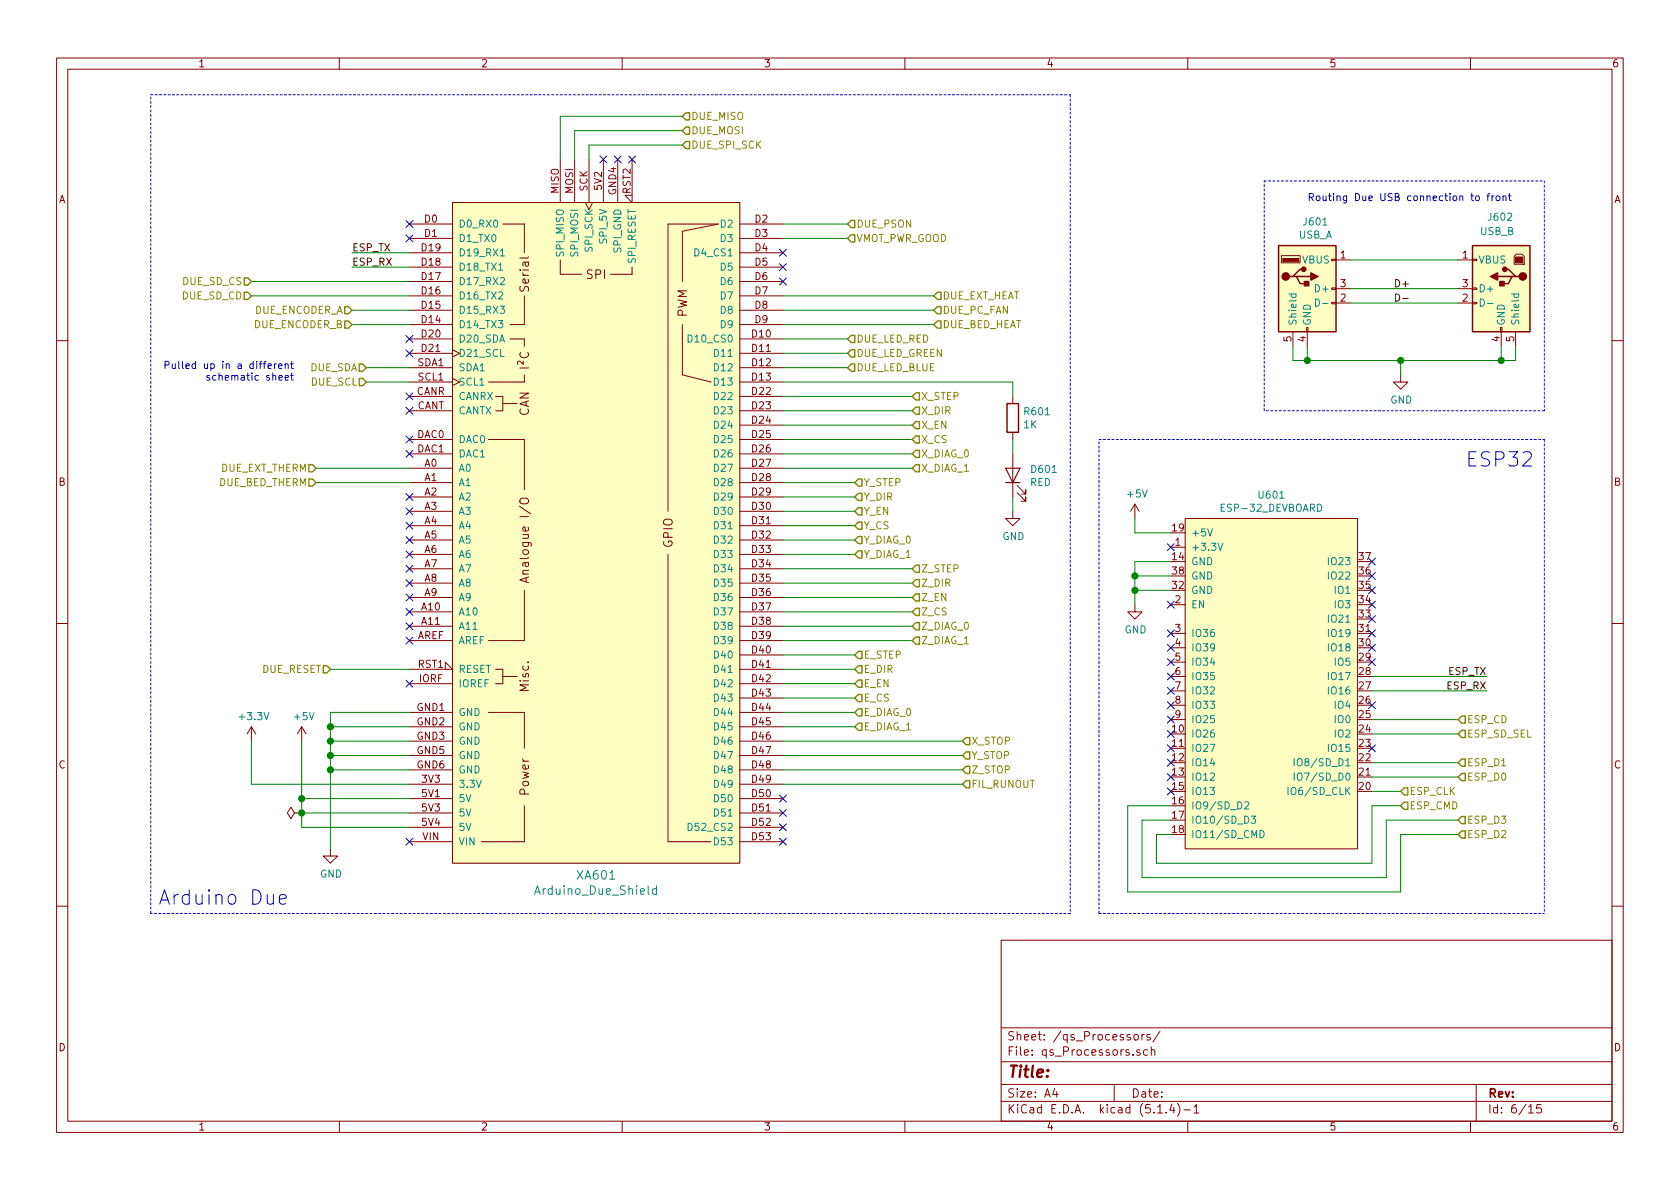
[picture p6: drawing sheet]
<svg xmlns="http://www.w3.org/2000/svg" width="297mm" height="210mm" viewBox="0 0 297 210" stroke-linecap="round" stroke-linejoin="round" font-family="sans-serif">
<g fill="none" stroke="#840000" stroke-width=".18">
<path d="M10 10.3h277v189.9h-277zM12 12.2h273v186.1h-273zM60 10.3v1.9M110 10.3v1.9M160 10.3v1.9M210 10.3v1.9M260 10.3v1.9M72.4 39.6h7.6M80 35.8h50.8v116.8h-50.8zM88.9 39.6h3.8zM92.7 39.6v5.1zM99.1 28.2v7.6"/>
<path d="M101.6 28.2v7.6M103.5 35.8l.6 1.3 .7-1.3M104.1 28.2v7.6M106.7 28.2v7.6M109.2 28.2v7.6M111.8 28.2v7.6l-1.3-1.3h1.3M118.1 39.6v50.8zM118.1 39.6h8.9l-6.4 1.3v8.9M130.8 39.6h7.6M72.4 42.2h7.6M72.4 59.9h7.6M72.4 57.4h7.6"/>
<path d="M72.4 54.9h7.6M72.4 52.3h7.6M72.4 49.8h7.6M72.4 47.2h7.6M72.4 44.7h7.6M90.2 59.9h2.5zM90.2 57.4h2.5zM92.7 59.9v1.3zM92.7 52.3v5.1zM99.1 46v2.5zM99.1 48.5h3.8zM107.9 48.5h3.9z"/>
<path d="M111.8 47.2v1.3zM120.6 57.4v8.9l5.1 1.3M130.8 42.2h7.6M130.8 59.9h7.6M130.8 57.4h7.6M130.8 54.9h7.6M130.8 52.3h7.6M130.8 49.8h7.6M130.8 47.2h7.6M130.8 44.7h7.6M226.6 45.2h3.3v1.3h-3.3zM228.6 58.7v2.5"/>
<path d="M231 57.9h.3v.8h-.3zM231.1 58.7v2.5M235.5 53.5h.7v.2h-.7zM235.5 50.9h.7v.3h-.7zM235.5 45.8h.7v.3h-.7zM236.2 46h2.6M236.2 53.6h2.6M236.2 51h2.6M257.8 46h2.5M257.8 53.6h2.5M257.8 51h2.5M260.3 53.5h.8v.2h-.8z"/>
<path d="M260.3 50.9h.8v.3h-.8zM260.3 45.8h.8v.3h-.8zM265.3 57.9h.3v.8h-.3zM265.4 58.7v2.5M268 58.7v2.5M268.1 45h1l.4 .3v1.4h-1.8v-1.4zM10 60.2h2M72.4 70.1h7.6M72.4 72.6h7.6M72.4 62.5h7.6M72.4 65h7.6M72.4 67.6h7.6"/>
<path d="M72.4 77.7h7.6M80 61.8l1.3 .7-1.3 .6M80 66.9l1.3 .7-1.3 .6M86.4 77.7h6.3zM86.4 67.6h6.3zM87.6 72.6h1.3zM87.6 70.1h1.3zM88.9 71.4h2.5zM88.9 70.1v2.5zM92.7 77.7v8.9zM92.7 66.3v1.3zM130.8 70.1h7.6"/>
<path d="M130.8 72.6h7.6M130.8 62.5h7.6M130.8 65h7.6M130.8 67.6h7.6M130.8 75.2h7.6M130.8 77.7h7.6M179.1 70.1v1.3M179.1 76.4v1.3M247.6 66.3v1.3h1.3l-1.3 1.2-1.2-1.2h1.2M285 60.2h2M72.4 82.8h7.6M72.4 85.3h7.6"/>
<path d="M72.4 87.9h7.6M72.4 90.4h7.6M72.4 93h7.6M72.4 95.5h7.6M72.4 98h7.6M72.4 80.3h7.6M92.1 88.2a1.04 1.04 0 0 1 1.3 .2v.5a.99 .99 0 0 1-1.5-.2v-.3zM118.1 98v50.8zM130.8 82.8h7.6M130.8 85.3h7.6M130.8 87.9h7.6M130.8 90.4h7.6"/>
<path d="M130.8 93h7.6M130.8 95.5h7.6M130.8 98h7.6M130.8 80.3h7.6M179.1 90.4v1.3h1.2l-1.2 1.3-1.3-1.3h1.3M179.1 80.3v7.6M179.8 87.1l1.6 1.5v-.7v.7h-.8M179.8 85.8l1.6 1.6v-.8v.8h-.8M200.7 89.1l-.8 1.3M200.7 89.1v2.6M200.7 89.1l.7 1.3M207 96.8h2.5"/>
<path d="M209.5 91.7h30.5v58.4h-30.5zM10 110.3h2M72.4 118.4h7.6l-1.3-1.3v1.3M72.4 108.2h7.6M72.4 110.7h7.6M72.4 100.6h7.6M72.4 103.1h7.6M72.4 105.7h7.6M72.4 113.3h7.6M86.4 113.3h6.3zM87.6 118.4h1.3zM88.9 119.6h2.5z"/>
<path d="M88.9 118.4v2.5zM92.7 104.4v8.9zM93 102.2v.7M93.4 102l-1.5 .5 1.5 .5M130.8 108.2h7.6M130.8 110.7h7.6M130.8 100.6h7.6M130.8 103.1h7.6M130.8 105.7h7.6M130.8 113.3h7.6M130.8 115.8h7.6M130.8 118.4h7.6"/>
<path d="M200.7 106.9v1.3h1.2l-1.2 1.3-1.3-1.3h1.3M207 106.9h2.5M207 112h2.5M207 114.5h2.5M207 117.1h2.5M207 119.6h2.5M285 110.3h2M44.4 128.5l-.7 1.3M44.4 128.5v2.6M44.4 128.5l.8 1.3M53.3 128.5l-.7 1.3M53.3 128.5v2.6"/>
<path d="M53.3 128.5l.8 1.3M72.4 138.7h7.6M72.4 120.9h7.6M72.4 126h7.6M72.4 128.5h7.6M72.4 131.1h7.6M72.4 133.6h7.6M72.4 136.1h7.6M86.4 126h6.3zM87.6 120.9h1.3zM92.7 126v6.3zM130.8 138.7h7.6"/>
<path d="M130.8 120.9h7.6M130.8 123.4h7.6M130.8 126h7.6M130.8 128.5h7.6M130.8 131.1h7.6M130.8 133.6h7.6M130.8 136.1h7.6M207 122.2h2.5M207 124.7h2.5M207 127.2h2.5M52.1 143.8l-.7-1.1-.6 1.1 .6 1 .7-1h1.2M53.3 143.8h.1"/>
<path d="M58.4 150.1v1.3h1.3l-1.3 1.2-1.3-1.2h1.3M72.4 148.8h7.6M72.4 141.2h7.6M72.4 143.8h7.6M72.4 146.3h7.6M85.1 148.8h7.6zM92.7 142.5v6.3zM118.1 148.8h7.6M130.8 148.8h7.6M130.8 141.2h7.6M130.8 143.8h7.6M130.8 146.3h7.6"/>
<path d="M10 160.2h2M177 166.3h108v32h-108zM285 160.2h2M60 198.3v1.9M110 198.3v1.9M160 198.3v1.9M177 194.8h108M177 191.8h108M177 187.8h108M177 181.8h108M186.5 192.5l-.4 1h1M186.8 193v1"/>
<path d="M197 191.8v3M200.6 183.1l.2-.2 .4 .2v.7l-.2 .1-.4-.1zM201.5 185.7a.37 .37 0 0 0-.5 .1v.2l.5 .2 .1 .1-.2 .3-.4-.1M201.9 182.9v1M202.3 182.9l-.4 .3M202.9 185.7l-.4-.1-.3 .3 .1 .6 .2 .1 .4-.1M203.3 183l-.3-.1-.2 .2v.3l.5 .1v.3h-.5M203.6 185.7a.37 .37 0 0 1 .6 .1v.8M203.6 185.1v1.5M204.7 196.8h.8M205.1 182.3l-1.3 2M206.2 196.7v.1"/>
<path d="M207.2 195.2l-.4 1.1h.9M207.5 195.8v1M208.2 195.1a1.71 1.71 0 0 1 0 2.3M209.3 196.3h1.2M210 198.3v1.9M211.1 195.8l.4-.5v1.5M211.1 196.8h.9M260 198.3v1.9M261 191.8v6.5M270.3 195.8l.4-.5v1.5M270.3 196.8h.8M272.5 195.3h-.7l-.1 .7 .2-.1 .5 .1 .1 .2v.5l-.2 .1-.6-.1"/>
</g>
<g fill="#ffffc2" stroke="#ffffc2" stroke-width=".18">
<path d="M260.3 43.4h10.2v15.3h-10.2z"/>
<path d="M226.1 43.4h10.1v15.3h-10.1z"/>
<path d="M80 35.8h50.8v116.8h-50.8z"/>
<path d="M209.5 91.7h30.5v58.4h-30.5z"/>
</g>
<path d="M226.1 43.4h10.1v15.3h-10.1zM228.6 48.9h.6l.7 1.3h1.2M229.2 48.9h2.6M230.5 47.6h-.6l-1.3 1.3h-.6M260.3 43.4h10.2v15.3h-10.2zM264.8 48.9h2.5M266.1 47.6h.6l1.3 1.3h.6M268 48.9h-.7l-.6 1.3h-1.3M178.1 71.4h2v5h-2z" fill="none" stroke="#840000" stroke-width=".25"/>
<g fill="#840000" stroke="#840000" stroke-width=".25">
<path d="M265.2 49.8h.7v.7h-.7z"/>
<path d="M263.5 48.9l1.3-.6v1.2z"/>
<path d="M230.6 49.8h.8v.7h-.8z"/>
<path d="M231.8 48.3l1.2 .6-1.2 .6z"/>
<circle cx="269.2" cy="48.9" r=".63"/>
<circle cx="266.1" cy="47.6" r=".38"/>
<circle cx="227.3" cy="48.9" r=".63"/>
<circle cx="230.5" cy="47.6" r=".38"/>
</g>
<g fill="#840000" stroke="#840000" stroke-width=".18">
<path d="M268 45.5h1.2v1h-1.2z"/>
<path d="M226.8 45.7h2.8v.5h-2.8z"/>
</g>
<g fill="none" stroke="#008484" stroke-width=".18">
<path d="M88.2 47.8h.7M88.5 45.3h.7M227.9 52h1.3M228.4 52l-.1 .4 .2 .2 .6-.1v-.5M232.6 52.9a.64 .64 0 0 1 .7 .6 .64 .64 0 0 1-.7 .6zM233.9 53.7h.9M261.7 52.9a.64 .64 0 0 1 .8 .6 .64 .64 0 0 1-.8 .6zM263 53.7h1M267.3 52h1.2M267.7 52v.4l.2 .2 .6-.1v-.5M213.5 93.5l.4 1.3 .5-1.3M215.3 96.1l.5 1.2 .4-1.2"/>
<path d="M227.7 139.2v1.3M228.8 134.2v1.2M228.8 136.7v1.3M229.4 136.9l.3-.2a.45 .45 0 0 1 .5 .4v.4l-.2 .4h-.5a1 1 0 0 1-.1-1zM229.4 134.3l.3-.1a.45 .45 0 0 1 .5 .4v.4l-.2 .4h-.5a1 1 0 0 1-.1-1.1zM116.1 157.2l-.5-.1-.3 .3v.5l.2 .2h.6M116.1 156.6v1.6M220.1 141.9l.4-.1 .3 .3-.8 .9h.8M221.2 144.3h.8l-.4 .5 .3 .1v.6l-.1 .1-.6-.1M222.8 146.9a.64 .64 0 0 1 .7 .6 .64 .64 0 0 1-.7 .6z"/>
</g>
<path d="M177.8 82.8h2.5l-1.2 2.5zM177.8 85.3h2.5" fill="none" stroke="#840000" stroke-width=".2"/>
<path d="M26.7 16.8h162.5M189.2 16.8v144.7M223.5 32h49.5M273 32v40.6M194.3 77.7h78.7M223.5 72.6v-40.6M273 72.6h-49.5M273 77.7v83.8M26.7 161.5v-144.7M189.2 161.5h-162.5M194.3 161.5v-83.8M194.3 161.5h78.7" fill="none" stroke="#0000c2" stroke-width=".18" stroke-dasharray=".4 .4"/>
<g fill="none" stroke="#008400" stroke-width=".18">
<path d="M120.6 25.6h-16.5v2.6M120.6 23.1h-19v5.1M120.6 20.6h-21.5v7.6M138.4 39.6h11.5M44.4 52.3h28M44.4 49.8h28M62.2 54.9h10.2M62.2 57.4h10.2M62.2 44.7h10.2M62.2 47.2h10.2M138.4 52.3h26.7M138.4 54.9h26.7"/>
<path d="M138.4 57.4h26.7M138.4 59.9h11.5M138.4 42.2h11.5M238.8 46h19M238.8 51h19M238.8 53.6h19M64.8 65h7.6M64.8 67.6h7.6M138.4 70.1h22.9M138.4 62.5h11.5M138.4 65h11.5M138.4 67.6h40.7v2.5"/>
<path d="M138.4 72.6h22.9M138.4 75.2h22.9M138.4 77.7h22.9M179.1 77.7v2.6M228.6 61.2v2.5h39.4v-2.5M231.1 61.2v2.5M247.6 63.7v2.6M265.4 61.2v2.5M55.9 82.8h16.5M55.9 85.3h16.5M138.4 95.5h12.7M138.4 98h12.7"/>
<path d="M138.4 93h12.7M138.4 80.3h22.9M138.4 82.8h22.9M138.4 85.3h12.7M138.4 87.9h12.7M138.4 90.4h12.7M179.1 87.9v2.5M200.7 91.7v2.5h6.3M207 99.3h-6.3v7.6M58.4 118.4h14M138.4 100.6h22.9M138.4 103.1h22.9"/>
<path d="M138.4 105.7h22.9M138.4 108.2h22.9M138.4 110.7h22.9M138.4 113.3h22.9M138.4 115.8h12.7M138.4 118.4h12.7M200.7 101.8h6.3M200.7 104.4h6.3M242.6 119.6h20.3M44.4 131.1v7.6h28M53.3 131.1v15.2h19.1M58.4 128.5h14"/>
<path d="M58.4 131.1h14M58.4 133.6h14M58.4 136.1h14M72.4 126h-14v24.1M138.4 120.9h12.7M138.4 123.4h12.7M138.4 126h12.7M138.4 128.5h12.7M138.4 138.7h31.8M138.4 131.1h31.8M138.4 133.6h31.8M138.4 136.1h31.8"/>
<path d="M242.6 137.4h15.2M242.6 127.2h15.2M242.6 122.2h20.3M242.6 129.8h15.2M242.6 139.9h5M242.6 134.9h15.2M53.3 141.2h19.1M53.3 143.8h19.1M207 142.5h-7.6v15.2h48.2v-10.1h10.2M207 145h-5.1v10.2h43.2v-10.2h12.7M247.6 142.5h-5v10.1h-38.1v-5h2.5"/>
</g>
<g fill="none" stroke="#848400" stroke-width=".25">
<path d="M121.3 19.9h.6v1.3h-.6l-.7-.6zM121.3 25h.6v1.3h-.6l-.7-.7zM121.3 22.5h.6v1.2h-.6l-.7-.6zM150.5 39h.6v1.3h-.6l-.6-.7zM43.2 49.1h.6l.6 .7-.6 .6h-.6zM43.2 51.7h.6l.6 .6-.6 .7h-.6zM61 54.2h.6l.6 .7-.6 .6h-.6zM61 56.8h.6l.6 .6-.6 .6h-.6zM150.5 41.5h.6v1.3h-.6l-.6-.6zM150.5 59.3h.6v1.3h-.6l-.6-.7zM165.7 56.8h.7v1.2h-.7l-.6-.6zM165.7 54.2h.7v1.3h-.7l-.6-.6z"/>
<path d="M165.7 51.7h.7v1.3h-.7l-.6-.7zM63.5 66.9h.6l.7 .7-.7 .6h-.6zM63.5 64.4h.6l.7 .6-.7 .7h-.6zM150.5 64.4h.6v1.3h-.6l-.6-.7zM150.5 61.8h.6v1.3h-.6l-.6-.6zM161.9 79.6h.7v1.3h-.7l-.6-.6zM161.9 77.1h.7v1.3h-.7l-.6-.7zM161.9 74.5h.7v1.3h-.7l-.6-.6zM161.9 72h.7v1.3h-.7l-.6-.7zM161.9 69.5h.7v1.2h-.7l-.6-.6zM54.6 82.2h.6l.7 .6-.7 .6h-.6zM54.6 84.7h.6l.7 .6-.7 .7h-.6z"/>
<path d="M151.8 97.4h.6v1.3h-.6l-.7-.7zM151.8 94.9h.6v1.2h-.6l-.7-.6zM151.8 92.3h.6v1.3h-.6l-.7-.6zM151.8 89.8h.6v1.3h-.6l-.7-.7zM151.8 87.2h.6v1.3h-.6l-.7-.6zM151.8 84.7h.6v1.3h-.6l-.7-.7zM161.9 99.9h.7v1.3h-.7l-.6-.6zM161.9 82.2h.7v1.2h-.7l-.6-.6zM57.1 117.7h.7l.6 .7-.6 .6h-.7zM151.8 117.7h.6v1.3h-.6l-.7-.6zM151.8 115.2h.6v1.3h-.6l-.7-.7zM161.9 112.6h.7v1.3h-.7l-.6-.6z"/>
<path d="M161.9 110.1h.7v1.3h-.7l-.6-.7zM161.9 107.6h.7v1.2h-.7l-.6-.6zM161.9 105h.7v1.3h-.7l-.6-.6zM161.9 102.5h.7v1.3h-.7l-.6-.7zM151.8 127.9h.6v1.3h-.6l-.7-.7zM151.8 122.8h.6v1.3h-.6l-.7-.7zM151.8 125.3h.6v1.3h-.6l-.7-.6zM151.8 120.3h.6v1.2h-.6l-.7-.6zM170.8 130.4h.6v1.3h-.6l-.6-.6zM170.8 133h.6v1.2h-.6l-.6-.6zM170.8 135.5h.6v1.3h-.6l-.6-.7zM170.8 138h.6v1.3h-.6l-.6-.6z"/>
<path d="M248.3 139.3h.6v1.3h-.6l-.7-.7zM257.8 129.8l.6-.6h.7v1.2h-.7zM257.8 127.2l.6-.6h.7v1.3h-.7zM257.8 137.4l.6-.6h.7v1.2h-.7zM257.8 134.9l.6-.7h.7v1.3h-.7zM248.3 141.9h.6v1.2h-.6l-.7-.6zM257.8 147.6l.6-.7h.7v1.3h-.7zM257.8 145l.6-.6h.7v1.3h-.7z"/>
</g>
<path d="M246.7 52a.64 .64 0 0 1 .8 .6 .64 .64 0 0 1-.8 .7zM248 52.8h1" fill="none" stroke="#000" stroke-width=".18"/>
<g fill="none" stroke="#0000c2" stroke-width=".18">
<path d="M261 34.7l.3-.1 .3 .3-.2 .5-.3 .1-.1-.1zM262.9 34.6h.5M263.4 34.2l-.3 .2v1.1M263.8 34.6v.9M264.2 34.6l-.4 .3M264.6 34.7l.3-.1 .3 .3-.1 .5-.3 .1-.3-.3zM265.7 34.8l.2-.2 .3 .1 .1 .8M265.7 34.6v.9M266.7 34.6h.5M266.9 34.2v1.1l.3 .2M29.2 64.6l.6-.1v-.5l-.1-.1h-.5v1.3M30.5 64.3v.8l.3 .1 .2-.2"/>
<path d="M31 64.3v.9M31.6 63.9v1.1l.2 .2M32.3 63.9v1.1l.1 .2M37 66.4h-.2l-.2 .2v.1l.4 .2v.3h-.4M38.2 66.4h-.4l-.2 .2 .1 .6h.5M51.4 64.3h.5M51.4 66.4h.5M51.6 63.9v1.1l.3 .2M51.6 66v1.1l.3 .1M49.4 159l1.2-.2-.1-.5-.7-.1-.4 .3v1l.1 .3 .3 .1 .7-.1"/>
</g>
<g fill="#008400" stroke="#008400" stroke-width=".25">
<circle cx="200.7" cy="104.4" r=".51"/>
<circle cx="58.4" cy="136.1" r=".51"/>
<circle cx="53.3" cy="141.2" r=".51"/>
<circle cx="265.4" cy="63.7" r=".51"/>
<circle cx="58.4" cy="131.1" r=".51"/>
<circle cx="58.4" cy="133.6" r=".51"/>
<circle cx="231.1" cy="63.7" r=".51"/>
<circle cx="58.4" cy="128.5" r=".51"/>
<circle cx="247.7" cy="63.7" r=".51"/>
<circle cx="53.3" cy="143.8" r=".51"/>
<circle cx="200.7" cy="101.8" r=".51"/>
</g>
<g fill="none" stroke="#000084" stroke-width=".18">
<path d="M71.8 39l1.2 1.2M73 39l-1.2 1.2M106.1 27.6l1.2 1.2M107.3 27.6l-1.2 1.2M108.6 27.6l1.2 1.2M109.8 27.6l-1.2 1.2M111.2 27.6l1.2 1.2M112.4 27.6l-1.2 1.2M71.8 59.3l1.2 1.2M71.8 41.5l1.2 1.3M73 59.3l-1.2 1.2M73 41.5l-1.2 1.3"/>
<path d="M137.8 44.1l1.2 1.2M137.8 46.6l1.2 1.2M137.8 49.2l1.2 1.2M139 44.1l-1.2 1.2M139 46.6l-1.2 1.2M139 49.2l-1.2 1.2M71.8 61.9l1.2 1.2M71.8 79.6l1.2 1.3M71.8 69.5l1.2 1.2M71.8 72l1.2 1.2M71.8 77.1l1.2 1.2M73 61.9l-1.2 1.2"/>
<path d="M73 79.6l-1.2 1.3M73 69.5l-1.2 1.2M73 72l-1.2 1.2M73 77.1l-1.2 1.2M71.8 87.3l1.2 1.2M71.8 100l1.2 1.2M71.8 97.4l1.2 1.2M71.8 94.9l1.2 1.2M71.8 92.3l1.2 1.3M71.8 89.8l1.2 1.2M73 87.3l-1.2 1.2M73 100l-1.2 1.2"/>
<path d="M73 97.4l-1.2 1.2M73 94.9l-1.2 1.2M73 92.3l-1.2 1.3M73 89.8l-1.2 1.2M206.4 96.2l1.2 1.2M207.6 96.2l-1.2 1.2M242 98.7l1.2 1.2M243.2 98.7l-1.2 1.2M71.8 107.6l1.2 1.2M71.8 110.1l1.2 1.2M71.8 105l1.2 1.3M71.8 102.5l1.2 1.2"/>
<path d="M71.8 112.7l1.2 1.2M73 112.7l-1.2 1.2M73 107.6l-1.2 1.2M73 110.1l-1.2 1.2M73 105l-1.2 1.3M73 102.5l-1.2 1.2M206.4 106.3l1.2 1.2M206.4 111.4l1.2 1.2M206.4 113.9l1.2 1.3M206.4 116.5l1.2 1.2M206.4 119l1.2 1.2M207.6 106.3l-1.2 1.2"/>
<path d="M207.6 111.4l-1.2 1.2M207.6 113.9l-1.2 1.3M207.6 116.5l-1.2 1.2M207.6 119l-1.2 1.2M242 116.5l1.2 1.2M242 113.9l1.2 1.3M242 111.4l1.2 1.2M242 108.9l1.2 1.2M242 106.3l1.2 1.2M242 103.8l1.2 1.2M242 101.2l1.2 1.3M243.2 116.5l-1.2 1.2"/>
<path d="M243.2 113.9l-1.2 1.3M243.2 111.4l-1.2 1.2M243.2 108.9l-1.2 1.2M243.2 106.3l-1.2 1.2M243.2 101.2l-1.2 1.3M243.2 103.8l-1.2 1.2M71.8 120.3l1.2 1.2M73 120.3l-1.2 1.2M206.4 121.6l1.2 1.2M206.4 124.1l1.2 1.2M206.4 126.6l1.2 1.3M206.4 129.2l1.2 1.2"/>
<path d="M206.4 131.7l1.2 1.2M206.4 134.3l1.2 1.2M206.4 136.8l1.2 1.2M206.4 139.3l1.2 1.3M207.6 121.6l-1.2 1.2M207.6 124.1l-1.2 1.2M207.6 126.6l-1.2 1.3M207.6 129.2l-1.2 1.2M207.6 131.7l-1.2 1.2M207.6 134.3l-1.2 1.2M207.6 136.8l-1.2 1.2M207.6 139.3l-1.2 1.3"/>
<path d="M242 124.1l1.2 1.2M242 131.7l1.2 1.2M243.2 124.1l-1.2 1.2M243.2 131.7l-1.2 1.2M71.8 148.2l1.2 1.2M73 148.2l-1.2 1.2M137.8 140.6l1.2 1.2M137.8 145.7l1.2 1.2M137.8 148.2l1.2 1.2M137.8 143.1l1.2 1.3M139 140.6l-1.2 1.2M139 145.7l-1.2 1.2"/>
<path d="M139 148.2l-1.2 1.2M139 143.1l-1.2 1.3"/>
</g>
<g font-size="3.5" fill="#0000c2">
<text x="259.1" y="82.5">ESP32</text>
<text x="27.9" y="160">Arduino Due</text>
</g>
<text font-size="2.8" fill="#840000" x="178" y="190.5">Title:</text>
<g font-size="2.1" fill="#840000">
<text x="93.5" y="51.4" transform="rotate(-90 93.5 51.4)">Serial</text>
<text x="103.7" y="49.3">SPI</text>
<text x="121.5" y="56.2" transform="rotate(-90 121.5 56.2)">PWM</text>
<text x="93.5" y="65.1" transform="rotate(-90 93.5 65.1)">I²C</text>
<text x="93.5" y="73.7" transform="rotate(-90 93.5 73.7)">CAN</text>
<text x="118.9" y="96.9" transform="rotate(-90 118.9 96.9)">GPIO</text>
<text x="93.5" y="102" transform="rotate(-90 93.5 102)">Analogue I/O</text>
<text x="93.5" y="122.3" transform="rotate(-90 93.5 122.3)">Misc.</text>
<text x="93.5" y="140.6" transform="rotate(-90 93.5 140.6)">Power</text>
<text x="178" y="184">Sheet: /qs_Processors/</text>
<text x="178" y="186.7">File: qs_Processors.sch</text>
<text x="178" y="196.9">KiCad E.D.A. kicad (5.1.4)-1</text>
<text x="178" y="194.1">Size: A4</text>
<text x="200" y="194.1">Date:</text>
<text x="263" y="194.1">Rev:</text>
<text x="263" y="196.9">Id: 6/15</text>
</g>
<g font-size="2.1" fill="#008484">
<text x="102.2" y="155.5">XA601</text>
<text x="95" y="158.2">Arduino_Due_Shield</text>
</g>
<g font-size="1.8" fill="#840000">
<text x="35" y="11.9">1</text>
<text x="85" y="11.9">2</text>
<text x="135" y="11.9">3</text>
<text x="185" y="11.9">4</text>
<text x="235" y="11.9">5</text>
<text x="285" y="11.9">6</text>
<text x="10.4" y="35.9">A</text>
<text x="98.8" y="34.3" transform="rotate(-90 98.8 34.3)">MISO</text>
<text x="101.3" y="34.3" transform="rotate(-90 101.3 34.3)">MOSI</text>
<text x="103.9" y="33.9" transform="rotate(-90 103.9 33.9)">SCK</text>
<text x="106.4" y="33.6" transform="rotate(-90 106.4 33.6)">5V2</text>
<text x="109" y="34.4" transform="rotate(-90 109 34.4)">GND4</text>
<text x="111.5" y="34.3" transform="rotate(-90 111.5 34.3)">RST2</text>
<text x="285.4" y="35.9">A</text>
<text x="75.1" y="39.4">D0</text>
<text x="75.1" y="41.9">D1</text>
<text x="133.5" y="39.4">D2</text>
<text x="133.5" y="41.9">D3</text>
<text x="74.6" y="47">D18</text>
<text x="74.6" y="44.4">D19</text>
<text x="133.5" y="44.4">D4</text>
<text x="133.5" y="47">D5</text>
<text x="237" y="45.7">1</text>
<text x="258.6" y="45.7">1</text>
<text x="74.6" y="52.1">D16</text>
<text x="74.6" y="49.5">D17</text>
<text x="133.5" y="49.5">D6</text>
<text x="133.5" y="52.1">D7</text>
<text x="237" y="53.3">2</text>
<text x="237" y="50.8">3</text>
<text x="258.6" y="53.3">2</text>
<text x="258.6" y="50.8">3</text>
<text x="74.6" y="57.1">D14</text>
<text x="74.6" y="54.6">D15</text>
<text x="74.6" y="59.7">D20</text>
<text x="133" y="59.7">D10</text>
<text x="133.5" y="54.6">D8</text>
<text x="133.5" y="57.1">D9</text>
<text x="73.8" y="64.8">SDA1</text>
<text x="74.6" y="62.2">D21</text>
<text x="133" y="62.2">D11</text>
<text x="133" y="64.8">D12</text>
<text x="228.3" y="60.4" transform="rotate(-90 228.3 60.4)">5</text>
<text x="230.9" y="60.4" transform="rotate(-90 230.9 60.4)">4</text>
<text x="265.2" y="60.4" transform="rotate(-90 265.2 60.4)">4</text>
<text x="267.7" y="60.4" transform="rotate(-90 267.7 60.4)">5</text>
<text x="73.7" y="69.8">CANR</text>
<text x="73.9" y="67.3">SCL1</text>
<text x="133" y="67.3">D13</text>
<text x="133" y="69.8">D22</text>
<text x="73.8" y="72.4">CANT</text>
<text x="73.8" y="77.5">DAC0</text>
<text x="133" y="72.4">D23</text>
<text x="133" y="74.9">D24</text>
<text x="133" y="77.5">D25</text>
<text x="73.8" y="80">DAC1</text>
<text x="75.1" y="82.5">A0</text>
<text x="133" y="80">D26</text>
<text x="133" y="82.5">D27</text>
<text x="10.4" y="85.9">B</text>
<text x="75.1" y="85.1">A1</text>
<text x="75.1" y="87.6">A2</text>
<text x="133" y="85.1">D28</text>
<text x="133" y="87.6">D29</text>
<text x="285.4" y="85.9">B</text>
<text x="75.1" y="90.2">A3</text>
<text x="75.1" y="92.7">A4</text>
<text x="75.1" y="95.2">A5</text>
<text x="133" y="90.2">D30</text>
<text x="133" y="92.7">D31</text>
<text x="133" y="95.2">D32</text>
<text x="207.3" y="94">19</text>
<text x="75.1" y="97.8">A6</text>
<text x="75.1" y="100.3">A7</text>
<text x="133" y="97.8">D33</text>
<text x="133" y="100.3">D34</text>
<text x="207.3" y="99.1">14</text>
<text x="207.3" y="101.6">38</text>
<text x="207.8" y="96.5">1</text>
<text x="240.3" y="101.6">36</text>
<text x="240.3" y="99.1">37</text>
<text x="74.6" y="107.9">A10</text>
<text x="75.1" y="102.9">A8</text>
<text x="75.1" y="105.4">A9</text>
<text x="133" y="102.9">D35</text>
<text x="133" y="105.4">D36</text>
<text x="133" y="107.9">D37</text>
<text x="207.3" y="104.1">32</text>
<text x="207.8" y="106.7">2</text>
<text x="240.3" y="106.7">34</text>
<text x="240.3" y="104.1">35</text>
<text x="73.8" y="113">AREF</text>
<text x="74.6" y="110.5">A11</text>
<text x="133" y="110.5">D38</text>
<text x="133" y="113">D39</text>
<text x="207.8" y="111.8">3</text>
<text x="240.3" y="111.8">31</text>
<text x="240.3" y="109.2">33</text>
<text x="73.9" y="118.1">RST1</text>
<text x="133" y="115.6">D40</text>
<text x="133" y="118.1">D41</text>
<text x="207.8" y="114.3">4</text>
<text x="207.8" y="116.8">5</text>
<text x="207.8" y="119.4">6</text>
<text x="240.3" y="119.4">28</text>
<text x="240.3" y="116.8">29</text>
<text x="240.3" y="114.3">30</text>
<text x="73.8" y="125.7">GND1</text>
<text x="74.1" y="120.6">IORF</text>
<text x="133" y="120.6">D42</text>
<text x="133" y="123.2">D43</text>
<text x="133" y="125.7">D44</text>
<text x="207.8" y="121.9">7</text>
<text x="207.8" y="124.5">8</text>
<text x="240.3" y="124.5">26</text>
<text x="240.3" y="121.9">27</text>
<text x="73.8" y="128.3">GND2</text>
<text x="73.8" y="130.8">GND3</text>
<text x="133" y="128.3">D45</text>
<text x="133" y="130.8">D46</text>
<text x="207.3" y="129.5">10</text>
<text x="207.8" y="127">9</text>
<text x="240.3" y="129.5">24</text>
<text x="240.3" y="127">25</text>
<text x="10.4" y="135.9">C</text>
<text x="73.8" y="133.3">GND5</text>
<text x="73.8" y="135.9">GND6</text>
<text x="133" y="133.3">D47</text>
<text x="133" y="135.9">D48</text>
<text x="207.3" y="132.1">11</text>
<text x="207.3" y="134.6">12</text>
<text x="207.3" y="137.2">13</text>
<text x="240.3" y="137.2">21</text>
<text x="240.3" y="134.6">22</text>
<text x="240.3" y="132.1">23</text>
<text x="285.4" y="135.9">C</text>
<text x="74.6" y="138.4">3V3</text>
<text x="74.6" y="141">5V1</text>
<text x="74.6" y="143.5">5V3</text>
<text x="133" y="138.4">D49</text>
<text x="133" y="141">D50</text>
<text x="133" y="143.5">D51</text>
<text x="207.3" y="139.7">15</text>
<text x="207.3" y="142.2">16</text>
<text x="240.3" y="139.7">20</text>
<text x="74.6" y="146">5V4</text>
<text x="74.7" y="148.6">VIN</text>
<text x="133" y="146">D52</text>
<text x="133" y="148.6">D53</text>
<text x="207.3" y="144.8">17</text>
<text x="207.3" y="147.3">18</text>
<text x="10.4" y="185.9">D</text>
<text x="285.4" y="185.9">D</text>
<text x="35" y="199.9">1</text>
<text x="85" y="199.9">2</text>
<text x="135" y="199.9">3</text>
<text x="185" y="199.9">4</text>
<text x="235" y="199.9">5</text>
<text x="285" y="199.9">6</text>
</g>
<g font-size="1.8" fill="#848400">
<text x="122.2" y="21.2">DUE_MISO</text>
<text x="122.2" y="23.7">DUE_MOSI</text>
<text x="122.2" y="26.3">DUE_SPI_SCK</text>
<text x="151.4" y="40.3">DUE_PSON</text>
<text x="151.4" y="42.8">VMOT_PWR_GOOD</text>
<text x="32.2" y="53">DUE_SD_CD</text>
<text x="32.3" y="50.4">DUE_SD_CS</text>
<text x="166.6" y="53">DUE_EXT_HEAT</text>
<text x="44.9" y="55.5">DUE_ENCODER_A</text>
<text x="44.9" y="58">DUE_ENCODER_B</text>
<text x="166.6" y="58">DUE_BED_HEAT</text>
<text x="166.6" y="55.5">DUE_PC_FAN</text>
<text x="54.8" y="65.7">DUE_SDA</text>
<text x="151.4" y="65.7">DUE_LED_BLUE</text>
<text x="151.4" y="63.1">DUE_LED_GREEN</text>
<text x="151.4" y="60.6">DUE_LED_RED</text>
<text x="55" y="68.2">DUE_SCL</text>
<text x="162.8" y="70.7">X_STEP</text>
<text x="162.8" y="75.8">X_EN</text>
<text x="162.8" y="73.3">X_DIR</text>
<text x="38.9" y="83.4">DUE_EXT_THERM</text>
<text x="162.8" y="80.9">X_DIAG_0</text>
<text x="162.8" y="83.4">X_DIAG_1</text>
<text x="162.8" y="78.4">X_CS</text>
<text x="38.6" y="86">DUE_BED_THERM</text>
<text x="152.7" y="88.5">Y_DIR</text>
<text x="152.7" y="86">Y_STEP</text>
<text x="152.7" y="93.6">Y_CS</text>
<text x="152.7" y="91.1">Y_EN</text>
<text x="152.7" y="98.7">Y_DIAG_1</text>
<text x="152.7" y="96.1">Y_DIAG_0</text>
<text x="162.8" y="101.2">Z_STEP</text>
<text x="162.8" y="106.3">Z_EN</text>
<text x="162.8" y="103.8">Z_DIR</text>
<text x="162.8" y="113.9">Z_DIAG_1</text>
<text x="162.8" y="111.4">Z_DIAG_0</text>
<text x="162.8" y="108.8">Z_CS</text>
<text x="46.3" y="119">DUE_RESET</text>
<text x="152.7" y="119">E_DIR</text>
<text x="152.7" y="116.5">E_STEP</text>
<text x="152.7" y="124.1">E_CS</text>
<text x="152.7" y="121.5">E_EN</text>
<text x="152.7" y="129.2">E_DIAG_1</text>
<text x="152.7" y="126.6">E_DIAG_0</text>
<text x="171.7" y="131.7">X_STOP</text>
<text x="259.3" y="130.4">ESP_SD_SEL</text>
<text x="259.3" y="127.9">ESP_CD</text>
<text x="171.7" y="134.2">Y_STOP</text>
<text x="171.7" y="136.8">Z_STOP</text>
<text x="259.3" y="135.5">ESP_D1</text>
<text x="171.7" y="139.3">FIL_RUNOUT</text>
<text x="249.2" y="143.1">ESP_CMD</text>
<text x="249.2" y="140.6">ESP_CLK</text>
<text x="259.3" y="138">ESP_D0</text>
<text x="259.3" y="148.2">ESP_D2</text>
<text x="259.3" y="145.7">ESP_D3</text>
</g>
<g font-size="1.8" fill="#0000c2">
<text x="231.1" y="35.6">Routing Due USB connection to front</text>
<text x="33" y="65.2">Pulled up in a different</text>
<text x="38.3" y="67.3">schematic sheet</text>
</g>
<g font-size="1.8" fill="#008484">
<text x="81" y="40.3">D0_RX0</text>
<text x="127.5" y="40.3">D2</text>
<text x="230.6" y="39.9">J601</text>
<text x="261.7" y="41.6">USB_B</text>
<text x="263.3" y="39">J602</text>
<text x="81" y="42.8">D1_TX0</text>
<text x="81" y="47.9">D18_TX1</text>
<text x="81" y="45.3">D19_RX1</text>
<text x="99.7" y="45.2" transform="rotate(-90 99.7 45.2)">SPI_MISO</text>
<text x="102.2" y="45.2" transform="rotate(-90 102.2 45.2)">SPI_MOSI</text>
<text x="104.8" y="44.4" transform="rotate(-90 104.8 44.4)">SPI_SCK</text>
<text x="107.3" y="42.8" transform="rotate(-90 107.3 42.8)">SPI_5V</text>
<text x="109.9" y="44.6" transform="rotate(-90 109.9 44.6)">SPI_GND</text>
<text x="112.4" y="46.6" transform="rotate(-90 112.4 46.6)">SPI_RESET</text>
<text x="123.1" y="45.3">D4_CS1</text>
<text x="127.5" y="42.8">D3</text>
<text x="127.5" y="47.9">D5</text>
<text x="229.6" y="42.2">USB_A</text>
<text x="230.3" y="46.6">VBUS</text>
<text x="261.4" y="46.6">VBUS</text>
<text x="81" y="53">D16_TX2</text>
<text x="81" y="50.4">D17_RX2</text>
<text x="127.5" y="50.4">D6</text>
<text x="127.5" y="53">D7</text>
<text x="232.9" y="51.7">D+</text>
<text x="261.4" y="51.7">D+</text>
<text x="81" y="58">D14_TX3</text>
<text x="81" y="55.5">D15_RX3</text>
<text x="127.5" y="55.5">D8</text>
<text x="127.5" y="58">D9</text>
<text x="229.2" y="57.7" transform="rotate(-90 229.2 57.7)">Shield</text>
<text x="231.8" y="57.7" transform="rotate(-90 231.8 57.7)">GND</text>
<text x="266.1" y="57.7" transform="rotate(-90 266.1 57.7)">GND</text>
<text x="268.6" y="57.7" transform="rotate(-90 268.6 57.7)">Shield</text>
<text x="81" y="60.6">D20_SDA</text>
<text x="81" y="63.1">D21_SCL</text>
<text x="81" y="65.7">SDA1</text>
<text x="122.1" y="60.6">D10_CS0</text>
<text x="126.5" y="63.1">D11</text>
<text x="126.5" y="65.7">D12</text>
<text x="81" y="70.7">CANRX</text>
<text x="81" y="68.2">SCL1</text>
<text x="126.5" y="68.2">D13</text>
<text x="126.5" y="70.7">D22</text>
<text x="245.8" y="71.4">GND</text>
<text x="81" y="73.3">CANTX</text>
<text x="126.5" y="73.3">D23</text>
<text x="126.5" y="75.8">D24</text>
<text x="181.1" y="75.7">1K</text>
<text x="181.3" y="73.4">R601</text>
<text x="81" y="83.4">A0</text>
<text x="81" y="78.4">DAC0</text>
<text x="81" y="80.9">DAC1</text>
<text x="126.5" y="78.4">D25</text>
<text x="126.5" y="80.9">D26</text>
<text x="126.5" y="83.4">D27</text>
<text x="182.5" y="83.6">D601</text>
<text x="81" y="86">A1</text>
<text x="81" y="88.5">A2</text>
<text x="126.5" y="86">D28</text>
<text x="126.5" y="88.5">D29</text>
<text x="182.1" y="85.9">RED</text>
<text x="199.4" y="88">+5V</text>
<text x="222.7" y="88.2">U601</text>
<text x="81" y="91.1">A3</text>
<text x="81" y="93.6">A4</text>
<text x="126.5" y="91.1">D30</text>
<text x="126.5" y="93.6">D31</text>
<text x="177.2" y="95.5">GND</text>
<text x="210.6" y="94.9">+5V</text>
<text x="216.2" y="90.5">ESP-32_DEVBOARD</text>
<text x="81" y="96.1">A5</text>
<text x="81" y="98.7">A6</text>
<text x="81" y="101.2">A7</text>
<text x="126.5" y="96.1">D32</text>
<text x="126.5" y="98.7">D33</text>
<text x="126.5" y="101.2">D34</text>
<text x="210.6" y="97.4">+3.3V</text>
<text x="210.6" y="99.9">GND</text>
<text x="235.2" y="99.9">IO23</text>
<text x="81" y="103.8">A8</text>
<text x="81" y="106.3">A9</text>
<text x="126.5" y="103.8">D35</text>
<text x="126.5" y="106.3">D36</text>
<text x="210.6" y="107.6">EN</text>
<text x="210.6" y="105">GND</text>
<text x="210.6" y="102.5">GND</text>
<text x="235.2" y="102.5">IO22</text>
<text x="236.2" y="107.6">IO3</text>
<text x="236.2" y="105">IO1</text>
<text x="81" y="108.8">A10</text>
<text x="81" y="111.4">A11</text>
<text x="81" y="113.9">AREF</text>
<text x="126.5" y="108.8">D37</text>
<text x="126.5" y="111.4">D38</text>
<text x="126.5" y="113.9">D39</text>
<text x="198.8" y="112">GND</text>
<text x="210.6" y="112.6">IO36</text>
<text x="235.2" y="112.6">IO19</text>
<text x="235.2" y="110.1">IO21</text>
<text x="81" y="119">RESET</text>
<text x="126.5" y="116.5">D40</text>
<text x="126.5" y="119">D41</text>
<text x="210.6" y="115.2">IO39</text>
<text x="210.6" y="117.7">IO34</text>
<text x="235.2" y="115.2">IO18</text>
<text x="236.2" y="117.7">IO5</text>
<text x="81" y="121.5">IOREF</text>
<text x="126.5" y="121.5">D42</text>
<text x="126.5" y="124.1">D43</text>
<text x="210.6" y="120.3">IO35</text>
<text x="210.6" y="122.8">IO32</text>
<text x="210.6" y="125.3">IO33</text>
<text x="235.2" y="122.8">IO16</text>
<text x="235.2" y="120.3">IO17</text>
<text x="236.2" y="125.3">IO4</text>
<text x="42.5" y="127.3">+3.3V</text>
<text x="52.1" y="127.3">+5V</text>
<text x="81" y="126.6">GND</text>
<text x="81" y="129.2">GND</text>
<text x="81" y="131.7">GND</text>
<text x="126.5" y="126.6">D44</text>
<text x="126.5" y="129.2">D45</text>
<text x="126.5" y="131.7">D46</text>
<text x="210.6" y="130.4">IO26</text>
<text x="210.6" y="127.9">IO25</text>
<text x="236.2" y="130.4">IO2</text>
<text x="236.2" y="127.9">IO0</text>
<text x="81" y="134.2">GND</text>
<text x="81" y="136.8">GND</text>
<text x="126.5" y="134.2">D47</text>
<text x="126.5" y="136.8">D48</text>
<text x="210.6" y="133">IO27</text>
<text x="210.6" y="135.5">IO14</text>
<text x="230" y="135.5">IO8/SD_D1</text>
<text x="235.2" y="133">IO15</text>
<text x="81" y="139.3">3.3V</text>
<text x="81" y="141.9">5V</text>
<text x="126.5" y="139.3">D49</text>
<text x="126.5" y="141.9">D50</text>
<text x="210.6" y="138">IO12</text>
<text x="210.6" y="140.6">IO13</text>
<text x="210.6" y="143.1">IO9/SD_D2</text>
<text x="228.6" y="140.6">IO6/SD_CLK</text>
<text x="230" y="138">IO7/SD_D0</text>
<text x="81" y="144.4">5V</text>
<text x="81" y="146.9">5V</text>
<text x="81" y="149.5">VIN</text>
<text x="122.1" y="146.9">D52_CS2</text>
<text x="126.5" y="144.4">D51</text>
<text x="126.5" y="149.5">D53</text>
<text x="210.6" y="145.7">IO10/SD_D3</text>
<text x="210.6" y="148.2">IO11/SD_CMD</text>
<text x="56.6" y="155.2">GND</text>
</g>
<g font-size="1.8">
<text x="62.2" y="47">ESP_RX</text>
<text x="62.2" y="44.4">ESP_TX</text>
<text x="246.4" y="50.8">D+</text>
<text x="256.1" y="119.4">ESP_TX</text>
<text x="255.9" y="121.9">ESP_RX</text>
</g>
</svg>
